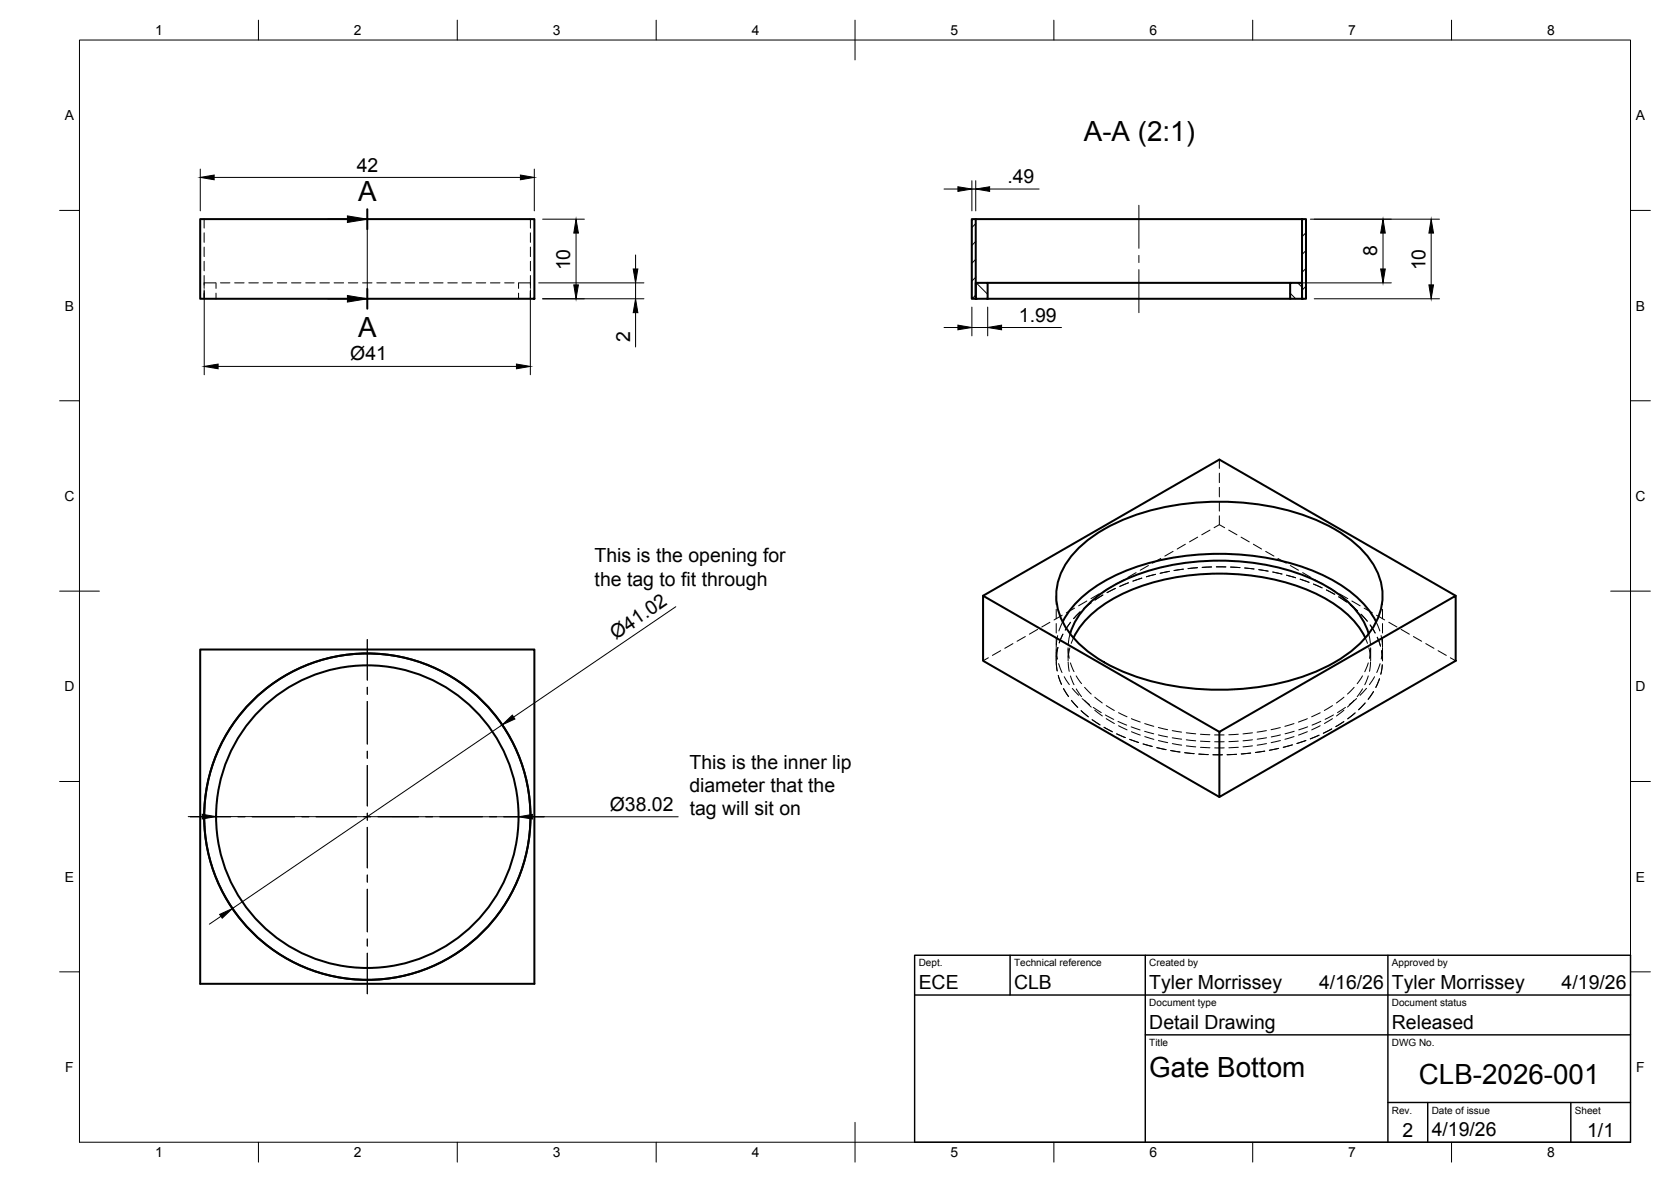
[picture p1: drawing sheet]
<svg xmlns="http://www.w3.org/2000/svg" width="420mm" height="297mm" viewBox="0 0 420 297" stroke-linecap="round" stroke-linejoin="round" font-family="sans-serif">
<!-- layer: Visible -->
<g fill="none" stroke="#000" stroke-width=".51">
<path d="M50.3 55.1h84.1v20h-84.1zM244.3 55.1h1v20h-1zM245.3 55.1h83.1v20h-1v-20M245.3 71.1h3v4h-3zM248.3 75.1h76.1M248.3 71.1h76.1M324.4 71.1h3v4h-3zM270.4 138.5a41.6 41.6 0 0 1 20.8-10.7 67.1 67.1 0 0 1 40.2 3.1 30.4 30.4 0 0 1 13.8 10.7 14.7 14.7 0 0 1-1.1 17.8 35.3 35.3 0 0 1-17.2 10.9 67.1 67.1 0 0 1-45.1-1.8 30.4 30.4 0 0 1-13.7-10.7 14.7 14.7 0 0 1 1.1-17.8zM247.2 149.7l59.4 34.2M267.2 156.3a27.9 27.9 0 0 1 13.8-11.9 66 66 0 0 1 51.3 0 27.9 27.9 0 0 1 13.7 11.9M269.1 159.3a20.7 20.7 0 0 1 10.2-11.7 57.4 57.4 0 0 1 35.1-6.2 44.8 44.8 0 0 1 24.2 9.6 17.9 17.9 0 0 1 5.5 8.3M366 149.7l-59.4-34.2-59.4 34.2v16.4l59.4 34.2"/>
<path d="M50.3 163.2h84.1v84h-84.1zM269.9 160.3a26.1 26.1 0 0 1 13.6-11.7 61.5 61.5 0 0 1 46.2 0 26.1 26.1 0 0 1 13.6 11.7M306.6 183.9l59.4-34.2v16.4l-59.4 34.2z"/>
<circle cx="92.4" cy="205.2" r="41"/>
<circle cx="92.4" cy="205.2" r="38"/>
</g>
<!-- layer: Hidden -->
<g fill="none" stroke="#000" stroke-width=".25">
<path d="M51.3 55.1v2.2M51.3 58.5v2.4M133.4 55.1v2.2M133.4 58.5v2.4M51.3 71.1h2.9M51.3 62.1v2.4M51.3 65.7v2.4M51.3 69.2v3.3M51.3 72.8v2.3M54.3 71.1v1.4M54.3 73.7v1.4M55.4 71.1h2.4"/>
<path d="M59 71.1h2.4M62.6 71.1h2.4M66.1 71.1h2.4M69.7 71.1h2.4M73.3 71.1h2.4M76.9 71.1h2.3M80.4 71.1h2.4M84 71.1h2.4M87.6 71.1h2.4M91.2 71.1h2.3M94.7 71.1h2.4M98.3 71.1h2.4"/>
<path d="M101.9 71.1h2.4M105.5 71.1h2.3M109 71.1h2.4M112.6 71.1h2.4M116.2 71.1h2.4M119.7 71.1h2.4M123.3 71.1h2.4M126.9 71.1h2.4M130.4 71.1v1.4M130.4 73.7v1.4M130.5 71.1h2.9M133.4 62.1v2.4"/>
<path d="M133.4 65.7v2.4M133.4 69.2v3.3M133.4 72.8v2.3M306.6 115.5v2.2M306.6 118.9v2.4M295 138.6l-2.1 1.1M298 136.8l-2 1.2M301.1 135l-2 1.2M304.2 133.2l-2 1.2M306.6 129.6v2.3l-1.3 .7M306.6 122.5v2.4M306.6 126.1v2.3"/>
<path d="M306.6 131.9l1.3 .7M308.9 133.2l2.1 1.2M312.1 135l2 1.2M315.2 136.8l2 1.2M318.2 138.6l2.1 1.1M257.8 160l-2.1 1.1M260.9 158.2l-2.1 1.2M264 156.4l-2.1 1.2M265.6 149.7v2.2M265.6 153.1v2.4M265.6 156.7v2.4M265.9 159.7l-.3 2.4"/>
<path d="M267.1 154.6l-2.1 1.2M267.2 156.3l-.9 2.3M267.3 159.4l-1 2.2 1-2.2M269.1 159.3l-.5 2.6M269.2 156.4l-1.4 1.9zM269.9 155.5l1.7-1.8-1.6 1.8M270.2 152.8l-2.1 1.2M272.6 152.9l1.7-1.4-1.8 1.5zM273.3 151l-2.1 1.2M276.4 149.3l-2.1 1.1M277.3 149.5l-2 1.3 2-1.3M279.5 147.5l-2.1 1.2"/>
<path d="M280.5 147.9l-2.2 1M281.5 147.4l2.2-.9zM282.6 145.7l-2.1 1.2M285.7 143.9l-2.1 1.2M287.1 145.3l-2.2 .7M288.8 142.1l-2.1 1.2M290.5 144.3l-2.3 .6M291.9 140.3l-2.1 1.2M294 143.6l-2.3 .5M297.5 143l-2.3 .4 2.4-.4M301.1 142.6l-2.4 .3 2.4-.2M304.7 142.5l-2.4 .1"/>
<path d="M308.2 142.5l-2.4-.1 2.4 .1M309.4 142.5l2.4 .1M313 142.7l2.3 .3M316.5 143.1l2.4 .4zM320 143.7l2.3 .6M321.3 140.3l2.1 1.2M323.5 144.5l2.3 .7-2.3-.6M324.4 142.1l2.1 1.2M326.9 145.5l2.3 .8zM327.5 143.9l2.1 1.2M330.6 145.7l2.1 1.2M332.4 147.7l-2.1-.9 2.1 .9"/>
<path d="M333.5 148.2l2.1 1.2-2.1-1.1M333.7 147.5l2.1 1.2M336.6 150l2 1.3M336.8 149.3l2.1 1.1M339.5 152l1.9 1.5zM339.9 151l2.1 1.2M342.2 154.4l1.6 1.7M343 152.8l2.1 1.2M344.1 159.3l.5 2.6M345.8 159.1l-1.3-2 1.3 2M346 156.3l.9 2.3M346.1 154.6l2.1 1.2"/>
<path d="M347.3 159.7l.3 2.4M347.6 149.7v2.2M347.6 153.1v2.4M347.6 156.7v2.4M349.2 156.4l2.1 1.2M352.3 158.2l2.1 1.2M355.4 160l2.1 1.1M248.5 165.3l-1.3 .8M251.6 163.5l-2.1 1.2M254.7 161.7l-2.1 1.2M265.6 166.2l.2 2.4M265.6 160.3v2.4"/>
<path d="M265.6 162.8v3.3M265.6 163.3l.3 2.3M266 162.7l-.4 2.3M266.1 169.7l.8 2.3M266.2 166.8l.8 2.2M267.4 173l1.3 2.1M267.6 170.1l1.3 1.9M268.6 162.8v3.3M268.6 163.1l.3 2.3M268.6 166.4l.3 2.3M269 162.8l-.4 2.4M269.2 166.6l.8 2.2"/>
<path d="M269.2 169.9l.8 2.2M269.4 176l1.6 1.8M269.6 173l1.6 1.7M269.9 160.3l-.6 1.4M270.6 169.8l1.3 2M270.6 173.1l1.3 2M272.1 175.6l1.8 1.5M272.7 172.7l1.7 1.7M272.7 176l1.7 1.7M274.9 177.8l2 1.3M275.3 175.2l1.9 1.5M275.3 178.5l1.9 1.4"/>
<path d="M277.9 179.7l2.1 1.1M278.2 177.3l2 1.2M281.2 179.1l2.2 1M332 179.1l-2.2 1M335 177.3l-2 1.2M335.3 179.7l-2.1 1.1M337.9 175.2l-1.9 1.5M337.9 178.5l-1.9 1.4M338.3 177.8l-2 1.3M340.5 172.7l-1.7 1.7M340.5 176l-1.7 1.7M340.7 179.2l-1.8 1.4 1.8-1.4"/>
<path d="M341.1 175.5l-1.8 1.6M342.6 169.8l-1.4 2M342.6 173.1l-1.4 2M343.2 176.7l-1.6 1.7M343.3 176.7l-1.7 1.7M343.3 160.3l.5 1.4M343.6 173l-1.6 1.7M344 175.7l1.4-1.9-1.4 2M344 166.6l-.8 2.2M344 169.8l-.8 2.3M344.2 162.8l.4 2.3M344.6 163.1l-.3 2.3"/>
<path d="M344.6 166.3l-.3 2.4M344.6 162.8v3.3M345.6 170.1l-1.3 1.9M346.3 160.1l.8 2.3-.8-2.2M346.9 170.6l-1 2.1M347 166.8l-.8 2.2M347.4 163.5l.2 2.4M347.6 167.1l-.4 2.3M347.6 163.3l-.3 2.3M347.6 160.3v2.4M347.6 162.8v3.3M358.5 161.7l2.1 1.2"/>
<path d="M361.6 163.5l2.1 1.2M364.7 165.3l1.3 .8M273.6 180.1l-1.8-1.5 1.9 1.5M274.6 180.9l2 1.3-2-1.3M277.6 182.8l2.1 1.1-2.1-1.1M278.2 180.6l2 1.2M280.8 184.4l2.1 1-2.1-1M281.1 181.3l2.2 .9M281.2 182.4l2.2 1M284.4 182.7l2.3 .7M284.5 180.6l2.2 .8M284.5 183.9l2.2 .8"/>
<path d="M286.3 186.6l-2.3-.8 2.3 .8M287.4 187l2.3 .6M287.8 183.8l2.3 .6M287.8 181.8l2.3 .7M287.8 185.1l2.3 .7M290.9 187.9l2.3 .5M291.3 182.8l2.3 .6M291.3 184.7l2.3 .5M291.3 186.1l2.3 .5M294.4 188.6l2.3 .4-2.4-.4M294.7 183.6l2.4 .4M294.7 185.4l2.4 .4"/>
<path d="M294.8 186.9l2.3 .4M297.9 189.2l2.3 .2M298.3 184.2l2.4 .2M298.3 185.9l2.4 .3M298.3 187.4l2.4 .3M301.4 189.5l2.4 .1M301.8 184.5l2.4 .1M301.8 187.8l2.4 .1M301.8 186.3l2.4 .1M305 189.7h2.4h-2.4M305.4 184.7h2.4M305.4 187.9h2.4"/>
<path d="M305.4 186.4h2.4M310.9 189.6l-2.4 .1M311.4 184.5l-2.4 .1M311.4 187.8l-2.4 .1M311.4 186.3l-2.4 .1M314.5 189.2l-2.4 .3 2.4-.2M314.9 184.2l-2.4 .2M314.9 187.4l-2.4 .3M314.9 185.9l-2.4 .3M318 188.8l-2.3 .3M318.4 183.6l-2.3 .4M318.5 186.9l-2.4 .4"/>
<path d="M318.5 185.4l-2.4 .4M319.2 188.5l2.3-.4-2.3 .5M321.9 182.8l-2.3 .6M321.9 186.1l-2.3 .5M322 184.7l-2.4 .5M325 187.2l-2.3 .6 2.3-.6M325.4 181.8l-2.3 .7M325.4 185.1l-2.3 .7M325.4 183.8l-2.3 .6M328.3 186.1l-2.2 .7 2.3-.7M328.7 180.6l-2.2 .9M328.7 183.9l-2.2 .8"/>
<path d="M328.8 182.7l-2.2 .7M329.5 185.7l2.2-.9zM332 182.4l-2.2 1M332.1 181.3l-2.2 .9M332.7 184.3l2.2-1.1-2.2 1.1M335 180.6l-2 1.2M337.9 181.3l-2 1.3"/>
</g>
<!-- layer: Visible -->
<g fill="#000">
<circle cx="245.3" cy="75.1" r=".25"/>
<circle cx="327.4" cy="75.1" r=".25"/>
</g>
<!-- layer: BORDER -->
<g fill="none" stroke="#000" stroke-width=".25">
<path d="M20 10.1h390v276.9h-390zM65 5.1v5M115 5.1v5M165 5.1v5M215 5.1v10M265 5.1v5M315 5.1v5M365 5.1v5M15 52.9h5M410 52.9h5M15 100.7h5M410 100.7h5"/>
<path d="M15 148.6h10M405 148.6h10M15 196.4h5M410 196.4h5M15 244.2h5M410 244.2h5M65 287v5M115 287v5M165 287v5M215 282.1v9.9M265 287v5M315 287v5"/>
<path d="M365 287v5"/>
</g>
<!-- layer: TITLEBLOCK -->
<path d="M230 240.1h180v46.9h-180zM230 250h180M254 240.1v9.9M288 240.1v46.9M349 240.1v46.9M288 260.1h122M349 277.1h61M359 277.1v9.9M395 277.1v9.9" fill="none" stroke="#000" stroke-width=".36"/>
<!-- layer: Smart Centers -->
<g fill="none" stroke="#000" stroke-width=".25">
<path d="M286.4 51.6v10.8M286.4 64.2v1.8M286.4 67.8v10.8M92.4 160.7v10.2M92.4 172.7v1.8M92.4 176.3v10.7M92.4 188.8v1.8M92.4 192.3v10.3M47.8 205.2h10.2M59.8 205.2h1.8M63.4 205.2h10.7M75.9 205.2h1.8"/>
<path d="M79.5 205.2h10.2M91.5 205.2h1.7M92.4 204.4v1.7M92.4 207.9v10.2M92.4 219.9v1.8M95 205.2h10.2M107 205.2h1.8M110.6 205.2h10.7M123.1 205.2h1.8M126.7 205.2h10.2M92.4 223.5v10.7M92.4 236v1.8"/>
<path d="M92.4 239.5v10.3"/>
</g>
<!-- layer: FD_Dimensions -->
<g fill="none" stroke="#000" stroke-width=".25">
<path d="M50.4 42.5v10.5M53.8 44.6h77.1M134.3 42.5v10.5M136.4 55.1h10.5M144.8 58.6v13M237.4 47.5h3.5M244.4 45.4v7.6M244.4 47.5h.9M245.3 45.4v7.6M248.8 47.5h12.5M329.5 55.1h32.4M347.7 58.6v9"/>
<path d="M359.9 58.6v13M51.4 73.2v21M133.3 73.2v21M135.4 71.1h26.5M136.4 75.1h25.5M159.8 64.1v3.5M159.8 71.1v4M159.8 78.6v8.6M244.4 77.2v7.2M248.3 77.2v7.2M326.5 71.1h23.3M330.5 75.1h31.4"/>
<path d="M54.8 92.1h75.1M237.4 82.3h3.5M244.4 82.3h3.9M251.8 82.3h15.1M169.9 152.5l-40.7 27.7M126.3 182.2l-67.9 46.1M47.3 205.2h3.5M54.3 205.2l76.1 .1M133.9 205.3h36.6M55.5 230.3l-2.9 1.9"/>
</g>
<g fill="#000" stroke="#000" stroke-width=".25">
<path d="M50.4 44.6l3.4-.6v1.2zM130.9 44l3.4 .6-3.4 .6zM144.8 55.1l.6 3.5h-1.1zM240.9 46.9l3.5 .6-3.5 .6zM245.3 47.5l3.5-.6v1.2zM347.7 55.1l.6 3.5h-1.1zM359.9 55.1l.5 3.5h-1.1zM144.3 71.6h1.1l-.6 3.5zM159.2 67.6h1.2l-.6 3.5zM159.8 75.1l.6 3.5h-1.2zM347.2 67.6h1.1l-.6 3.5zM359.3 71.6h1.1l-.5 3.5z"/>
<path d="M51.4 92.1l3.4-.6v1.2zM129.9 91.5l3.4 .6-3.4 .6zM240.9 81.7l3.5 .6-3.5 .6zM248.3 82.3l3.5-.6v1.2zM126.3 182.2l2.5-2.5 .7 1zM50.8 204.6l3.5 .6-3.5 .6zM130.4 205.3l3.5-.6v1.1zM55.2 229.8l3.2-1.5-2.5 2.4z"/>
</g>
<!-- layer: Hatching -->
<path d="M245.3 56.2l-.9 1M328.4 58.5l-1 1M245.3 60.7l-.9 1M245.3 65.2l-.9 1M245.3 69.7l-.9 .9M245.3 74.2l-.9 .9M245.5 71.1l2.8 2.9M324.4 73.7l1.4 1.4M326.3 71.1l1.1 1M328.4 63l-1 1M328.4 67.5l-1 .9M328.4 72l-1 .9" fill="none" stroke="#000" stroke-width=".25"/>
<!-- layer: Section Lines -->
<path d="M92.4 52.6v5M92.4 72.6v5" fill="none" stroke="#000" stroke-width=".51"/>
<path d="M82.4 55.1h5M92.4 57.6v15M82.4 75.1h5" fill="none" stroke="#000" stroke-width=".25"/>
<path d="M87.4 54.3l5 .8-5 .8zM87.4 74.3l5 .8-5 .8z" fill="#000" stroke="#000" stroke-width=".25"/>
<g font-size="7">
<text x="272.5" y="35.4">A-A (2:1)</text>
<text x="90" y="50.6">A</text>
<text x="90" y="84.6">A</text>
<text x="289" y="270.6">Gate Bottom</text>
<text x="356.8" y="272.3">CLB-2026-001</text>
</g>
<g font-size="4.9">
<text x="89.7" y="43.2">42</text>
<text x="253.3" y="46">.49</text>
<text x="346.3" y="64.4" transform="rotate(-90 346.3 64.4)">8</text>
<text x="143.4" y="68" transform="rotate(-90 143.4 68)">10</text>
<text x="358.4" y="68" transform="rotate(-90 358.4 68)">10</text>
<text x="256.2" y="80.8">1.99</text>
<text x="158.4" y="85.9" transform="rotate(-90 158.4 85.9)">2</text>
<text x="88.1" y="90.5">Ø41</text>
<text x="149.5" y="141.3">This is the opening for</text>
<text x="149.5" y="147.2">the tag to fit through</text>
<text x="154.9" y="160.9" transform="rotate(-34 154.9 160.9)">Ø41.02</text>
<text x="173.4" y="193.2">This is the inner lip</text>
<text x="153.3" y="203.7">Ø38.02</text>
<text x="173.3" y="199.1">diameter that the</text>
<text x="173.4" y="204.9">tag will sit on</text>
<text x="231" y="248.5">ECE</text>
<text x="255" y="248.5">CLB</text>
<text x="289" y="248.5">Tyler Morrissey</text>
<text x="331.7" y="248.5">4/16/26</text>
<text x="350" y="248.5">Tyler Morrissey</text>
<text x="392.7" y="248.5">4/19/26</text>
<text x="289" y="258.6">Detail Drawing</text>
<text x="350" y="258.6">Released</text>
<text x="352.6" y="285.7">2</text>
<text x="360" y="285.5">4/19/26</text>
<text x="399.1" y="285.7">1/1</text>
</g>
<g font-size="3.5">
<text x="39" y="8.8">1</text>
<text x="89" y="8.8">2</text>
<text x="139" y="8.8">3</text>
<text x="189" y="8.8">4</text>
<text x="239" y="8.8">5</text>
<text x="289" y="8.8">6</text>
<text x="339" y="8.8">7</text>
<text x="389" y="8.8">8</text>
<text x="16.3" y="30.2">A</text>
<text x="411.3" y="30.2">A</text>
<text x="16.3" y="78">B</text>
<text x="411.3" y="78">B</text>
<text x="16.2" y="125.9">C</text>
<text x="411.2" y="125.9">C</text>
<text x="16.2" y="173.7">D</text>
<text x="411.2" y="173.7">D</text>
<text x="16.3" y="221.6">E</text>
<text x="411.3" y="221.6">E</text>
<text x="16.4" y="269.4">F</text>
<text x="411.4" y="269.4">F</text>
<text x="39" y="290.8">1</text>
<text x="89" y="290.8">2</text>
<text x="139" y="290.8">3</text>
<text x="189" y="290.8">4</text>
<text x="239" y="290.8">5</text>
<text x="289" y="290.8">6</text>
<text x="339" y="290.8">7</text>
<text x="389" y="290.8">8</text>
</g>
<g font-size="2.5">
<text x="231" y="242.9">Dept.</text>
<text x="255" y="242.9">Technical reference</text>
<text x="289" y="242.9">Created by</text>
<text x="350" y="242.9">Approved by</text>
<text x="289" y="252.8">Document type</text>
<text x="350" y="252.8">Document status</text>
<text x="289" y="262.9">Title</text>
<text x="350" y="262.9">DWG No.</text>
<text x="350" y="279.9">Rev.</text>
<text x="360" y="279.9">Date of issue</text>
<text x="396" y="279.9">Sheet</text>
</g>
</svg>
